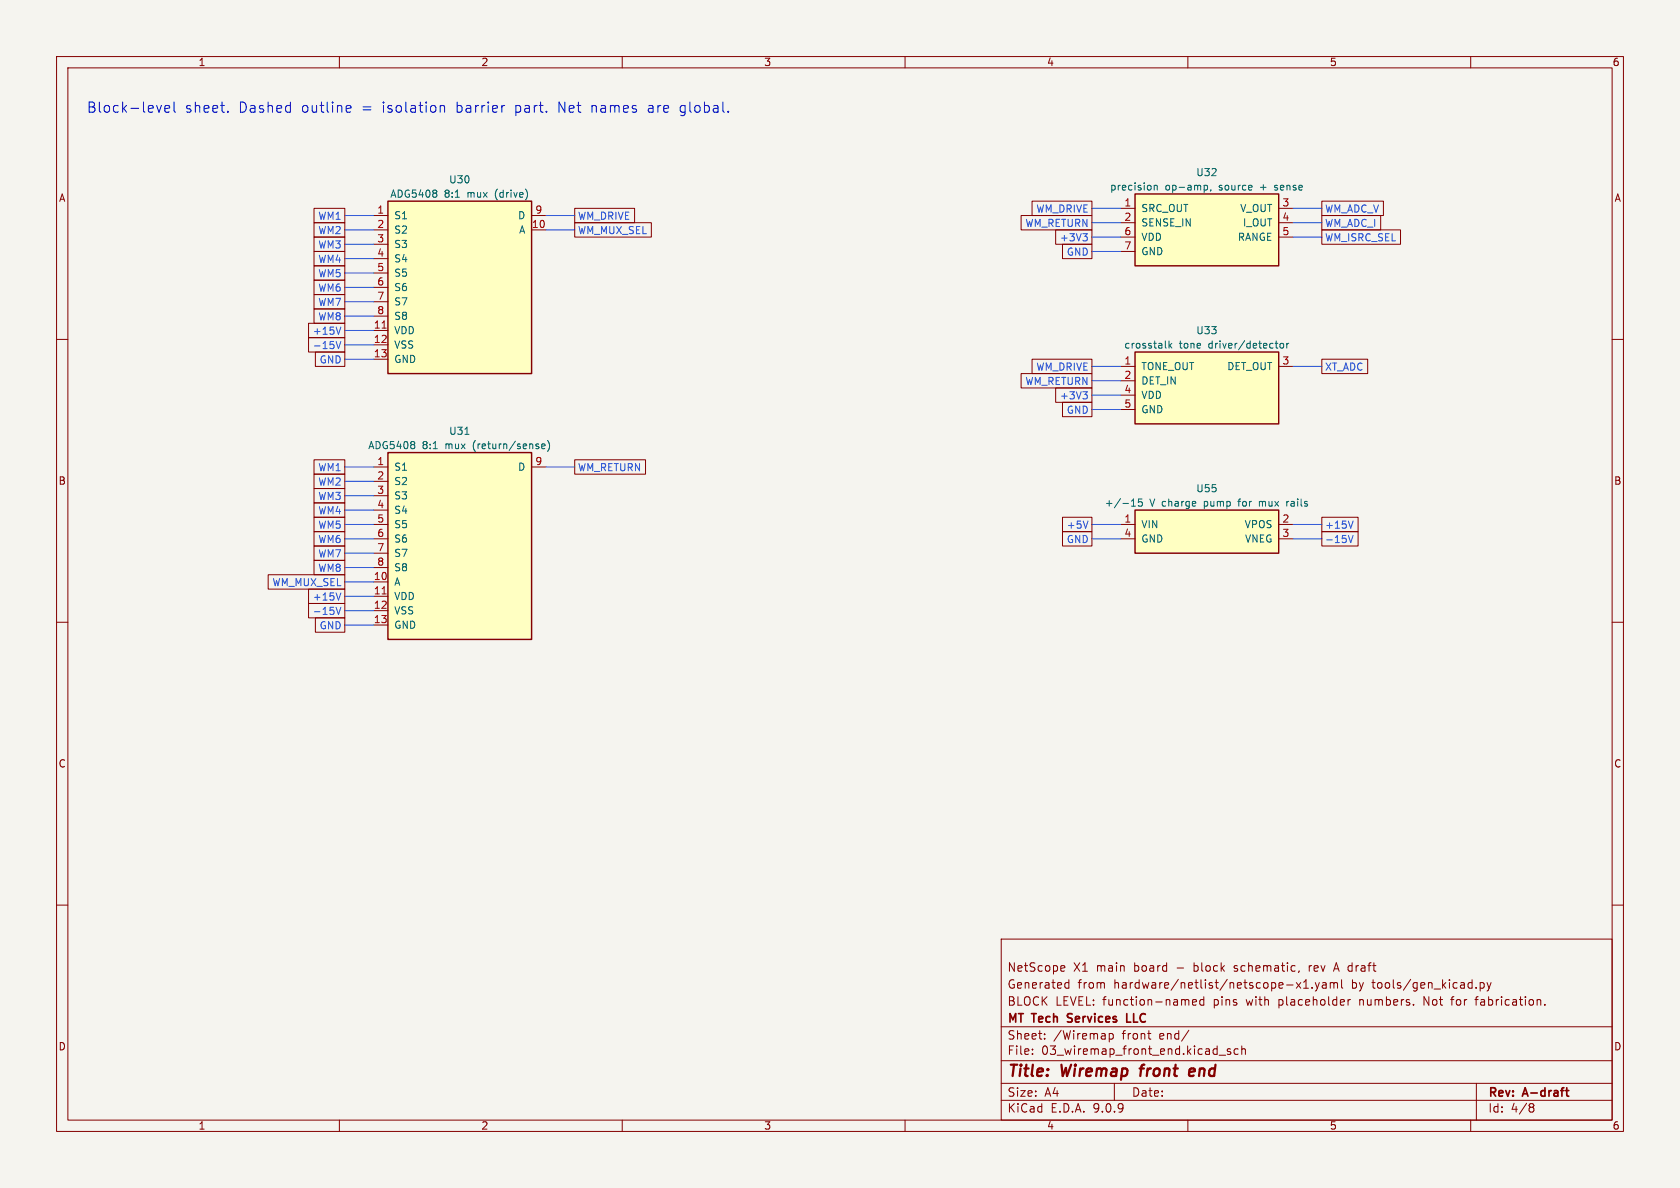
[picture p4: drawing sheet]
<svg xmlns="http://www.w3.org/2000/svg" width="297mm" height="210mm" viewBox="0 0 297 210" stroke-linecap="round" stroke-linejoin="round" font-family="sans-serif">
<path d="M0 0h297v210h-297z" fill="#f5f4ef" stroke="#f5f4ef" stroke-width=".18"/>
<g fill="none" stroke="#840000" stroke-width=".18">
<path d="M10 10h277v190h-277zM12 12h273v186h-273zM60 10v2M110 10v2M160 10v2M210 10v2M260 10v2M10 60h2M285 60h2M10 110h2M285 110h2M10 160h2"/>
<path d="M177 166h108v32h-108zM187.7 170.7l.5 .1v.3l-.7 .1M188.2 171.6l-.5 .1M188.4 174.6h.6M188.4 173.8h.6M189 173.2v1.5M210 176.7l.2 .2v.8M210.8 177.2l.7-.1v-.3l-.5-.1-.2 .2 .1 .7h.6M212.8 176.8l-.4-.1-.3 .3v.4l.1 .2h.6M212.8 176.2v1.5M229.2 173.7l.8 1M229.7 171.6l-.2 .3"/>
<path d="M230 173.7l-.8 1M230.5 174.7h.8M230.5 173.6l.4-.4v1.5M231.5 170.7v1M231.6 170.8l-.1 .2M232 174.6v.1M232.5 173.7l.4 1M232.9 174.7l-.2 .4-.2 .1M233.2 173.7l-.3 1M233.8 173.8h.6l.1 .9M234.5 174.1h-.5a.29 .29 0 0 0-.3 .3 .29 .29 0 0 0 .3 .3l.5-.1M235.2 173.8l.4-.1 .2 .2"/>
<path d="M235.2 173.7v1M235.8 173.9l.2-.2 .4 .1 .1 .9M235.8 173.9v.8M235.9 171.3h.7M236.2 170.2l-.5 1.5M237.2 173.2v1.3l.2 .2M238.3 176.7v1M238.7 176.7l-.2 .1-.2 .2M251.7 177.7v-1.5l.9 1.5M256.5 176.7h.5M256.9 176.2l-.2 .2v1.3M260.7 176.7h.6"/>
<path d="M261 174.6v.1M261.3 176.2l-.3 .2v1.3M261.7 173.8l.4-.1 .3 .3v.4l-.2 .2h-.5M261.7 173.7v1.5M262.9 173.7l.3 1M263.2 174.7l-.1 .4-.2 .1M263.6 173.7l-.4 1M273.1 177.6v.1M285 160h2M60 198v2M110 198v2M160 198v2"/>
<path d="M177 194.5h108M177 191.5h108M177 187.5h108M177 181.5h108M182.5 186.3v.1M182.5 185.5v.1M184.7 183.6v.1M184.7 182.8v.1M196.1 182.7v1.5M196.1 182.8l.4-.1 .3 .3v.4l-.1 .2h-.6M197 191.5v3M202.9 182.7h.6"/>
<path d="M203.3 183.7h.2M210 198v2M210.2 182.1l-1.3 2M215.5 186.5h1.2M217.5 185.5l-.3-.1-.2 .2v.2l.5 .2v.3h-.5M218.9 185.5l-.4-.1-.3 .3v.4l.1 .2h.6M219.5 185.5l.2-.1 .4 .1 .1 .9M219.5 184.9v1.5M260 198v2M261 191.5v6.5M270.6 195.1l.4 .1 .2 .2-.3 .3M270.6 195.7h.3"/>
<path d="M270.9 195.7l.2 .2 .1 .4-.2 .2-.4 .1"/>
</g>
<path d="M188.8 179.3v.5M199.2 179.2v1.5h.7M188.7 180.6l.2 .1M276.8 192.8h.5M277 192.3v1.3l.3 .2" fill="none" stroke="#840000" stroke-width=".3"/>
<path d="M201.5 188.9h.7M201.8 188.5l-.2 1.7M211.2 189l-.2-.1-.6 .1-.2 .9 .2 .3 .6-.1M211.2 189.4l-1 .1" fill="none" stroke="#840000" stroke-width=".4"/>
<path d="M200.7 90.2h25.4v7.6h-25.4z" fill="#ffffc2"/>
<path d="M200.7 90.2h25.4v7.6h-25.4z" fill="none" stroke="#840000" stroke-width=".25"/>
<path d="M198.1 92.7h2.6M198.1 95.3h2.6M226.1 92.7h2.5M226.1 95.3h2.5" fill="none" stroke="#840000" stroke-width=".18"/>
<path d="M200 89.5h.8M200 88.6l.4-.4v1.3M201.9 88.2h-.6l-.1 .6 .2-.1 .4 .1 .2 .1-.1 .5-.2 .1-.5-.1M222.6 88.6v.9M222.8 88.6l-.2 .2M227.5 88.6v.9M227.8 88.6l-.3 .3" fill="none" stroke="#006464" stroke-width=".18"/>
<path d="M68.6 80h25.4v33h-25.4z" fill="#ffffc2"/>
<path d="M68.6 80h25.4v33h-25.4z" fill="none" stroke="#840000" stroke-width=".25"/>
<g fill="none" stroke="#840000" stroke-width=".18">
<path d="M66 82.6h2.6M66 85.1h2.6M66 87.6h2.6M66 90.2h2.6M66 92.7h2.6M66 95.3h2.6M66 97.8h2.6M94 82.6h2.5M66 100.3h2.6M66 102.9h2.6M66 105.4h2.6M66 108h2.6"/>
<path d="M66 110.5h2.6"/>
</g>
<path d="M67.6 105h.7" fill="none" stroke="#a90000" stroke-width=".18"/>
<path d="M73.3 78.2v.3M73.3 78.7v.5M82.2 76.8h.7M95.8 78.9l.6-.1-.1-.3h-.4l-.1 .2v.6h.5M96.8 77.9a1.46 1.46 0 0 1 0 1.9" fill="none" stroke="#006464" stroke-width=".18"/>
<path d="M68.6 35.6h25.4v30.4h-25.4z" fill="#ffffc2"/>
<path d="M68.6 35.6h25.4v30.4h-25.4z" fill="none" stroke="#840000" stroke-width=".25"/>
<g fill="none" stroke="#840000" stroke-width=".18">
<path d="M66 38.1h2.6M94 38.1h2.5M66 40.6h2.6M66 43.2h2.6M66 45.7h2.6M66 48.3h2.6M66 50.8h2.6M66 53.3h2.6M66 55.9h2.6M66 58.4h2.6M94 40.6h2.5M66 61h2.6"/>
<path d="M66 63.5h2.6"/>
</g>
<path d="M67.6 58h.7" fill="none" stroke="#a90000" stroke-width=".18"/>
<path d="M77.2 33.7v.3M77.2 34.3v.4" fill="none" stroke="#006464" stroke-width=".18"/>
<path d="M200.7 62.2h25.4v12.7h-25.4z" fill="#ffffc2"/>
<path d="M200.7 62.2h25.4v12.7h-25.4z" fill="none" stroke="#840000" stroke-width=".25"/>
<path d="M198.1 64.8h2.6M198.1 67.3h2.6M198.1 69.9h2.6M198.1 72.4h2.6M226.1 64.8h2.5" fill="none" stroke="#840000" stroke-width=".18"/>
<path d="M206.7 60.3v1.2M206.8 61.1l.4 .4M207.2 60.7l-.5 .5M225.4 60.7h.5M225.7 61.5h.2M226.3 60.8l.2-.1 .4 .1v.5l-.1 .2h-.3l-.2-.1zM227.5 60.7v.8M227.8 60.7l-.3 .2" fill="none" stroke="#006464" stroke-width=".18"/>
<path d="M200.7 34.3h25.4v12.7h-25.4z" fill="#ffffc2"/>
<path d="M200.7 34.3h25.4v12.7h-25.4z" fill="none" stroke="#840000" stroke-width=".25"/>
<g fill="none" stroke="#840000" stroke-width=".18">
<path d="M55.5 39.4h5.5v2.5h-5.5zM55.5 36.8h5.5v2.6h-5.5zM101.6 39.4h13.6v2.5h-13.6zM101.6 36.8h10.6v2.6h-10.6zM180.5 38.1h12.5v2.5h-12.5zM182.5 35.6h10.5v2.5h-10.5zM198.1 36.8h2.6M198.1 39.4h2.6M226.1 36.8h2.5M226.1 39.4h2.5M233.7 35.6h10.9v2.5h-10.9zM233.7 38.1h10.4v2.5h-10.4z"/>
<path d="M54.5 57.1h6.5v2.6h-6.5zM54.5 59.7h6.5v2.5h-6.5zM55.5 41.9h5.5v2.6h-5.5zM55.5 44.4h5.5v2.6h-5.5zM55.5 47h5.5v2.5h-5.5zM55.5 49.5h5.5v2.6h-5.5zM55.5 52.1h5.5v2.5h-5.5zM55.5 54.6h5.5v2.6h-5.5zM186.6 40.6h6.4v2.6h-6.4zM187.8 43.2h5.2v2.5h-5.2zM198.1 41.9h2.6M198.1 44.5h2.6"/>
<path d="M226.1 41.9h2.5M233.7 40.6h13.9v2.6h-13.9zM55.8 62.2h5.2v2.6h-5.2zM180.5 66h12.5v2.6h-12.5zM182.5 63.5h10.5v2.5h-10.5zM186.6 68.6h6.4v2.5h-6.4zM187.8 71.1h5.2v2.6h-5.2zM233.7 63.5h8.1v2.5h-8.1zM55.5 96.5h5.5v2.6h-5.5zM55.5 99.1h5.5v2.5h-5.5zM55.5 94h5.5v2.5h-5.5zM55.5 91.4h5.5v2.6h-5.5z"/>
<path d="M55.5 88.9h5.5v2.5h-5.5zM55.5 86.4h5.5v2.5h-5.5zM55.5 83.8h5.5v2.6h-5.5zM55.5 81.3h5.5v2.5h-5.5zM101.6 81.3h12.5v2.5h-12.5zM187.8 91.4h5.2v2.6h-5.2zM187.8 94h5.2v2.5h-5.2zM233.7 94h6.4v2.5h-6.4zM233.7 91.4h6.4v2.6h-6.4zM47.4 101.6h13.6v2.5h-13.6zM54.5 106.7h6.5v2.5h-6.5zM54.5 104.1h6.5v2.6h-6.5z"/>
<path d="M55.8 109.2h5.2v2.6h-5.2z"/>
</g>
<path d="M204 32.8v.8M204 32.9l.2-.1h.3l.1 .8M212.9 32.8h.3l.3 .2-.1 .5h-.5M214.1 33.5l-.1 .3" fill="none" stroke="#006464" stroke-width=".18"/>
<g fill="none" stroke="#1d4ed8" stroke-width=".18">
<path d="M61 38.1h5M96.5 38.1h5.1M193 39.4h5.1M193 36.8h5.1M228.6 39.4h5.1M228.6 36.8h5.1M60.3 57.8l-.5 1.3M61 40.6h5M61 53.3h5M61 50.8h5M61 48.3h5M61 45.7h5"/>
<path d="M61 55.9h5M61 43.2h5M61 58.4h5M96.5 40.6h5.1M191.4 41.3h.8l-.4 .5M192 41.8l.2 .2v.3l-.2 .3M193 44.5h5.1M193 41.9h5.1M228.6 41.9h5.1M59.4 60.4l.4 1.2 .5-1.2M61 63.5h5M61 61h5"/>
<path d="M191.4 69.3h.8l-.4 .4M192 69.7l.2 .3v.3l-.2 .2M193 64.8h5.1M193 67.3h5.1M193 69.9h5.1M193 72.4h5.1M228.6 64.8h5.1M61 82.6h5M61 97.8h5M61 95.3h5M61 92.7h5M61 90.2h5"/>
<path d="M61 85.1h5M61 87.6h5M96.5 82.6h5.1M192.3 92.1l-.4 1.3M193 95.3h5.1M193 92.7h5.1M228.6 95.3h5.1M228.6 92.7h5.1M238.4 94.7l.4 1.2 .4-1.2M239.2 92.1l-.4 1.3M59.4 107.4l.4 1.2 .5-1.2M60.3 104.8l-.5 1.3"/>
<path d="M61 110.5h5M61 100.3h5M61 102.9h5M61 105.4h5M61 108h5"/>
</g>
<path d="M27.7 18.6l.4 1.2 .4-1.2M29.1 19.2l.9-.1-.1-.4-.5-.1-.3 .3 .1 .9h.7M30.8 18v1.6l.2 .2M40.3 19.7v.1M61.5 18.6l.5 .1 .1 .4-.9 .1M62 19.8h-.5M77.8 18.8a.45 .45 0 0 1 .8 .1v.9M77.8 18.6v1.2M89.2 18.6l-.3 .1" fill="none" stroke="#0000c2" stroke-width=".18"/>
<g font-size="2.8" fill="#840000">
<text x="178" y="190.9">Title:</text>
<text x="187.7" y="190.9">Wiremap</text>
<text x="202.5" y="190.9">front</text>
<text x="211.9" y="190.9">end</text>
</g>
<g font-size="2.5" fill="#0000c2">
<text x="15.2" y="20.1">Block-level</text>
<text x="32.7" y="20.1">sheet.</text>
<text x="42.2" y="20.1">Dashed</text>
<text x="53.3" y="20.1">outline</text>
<text x="64.1" y="20.1">=</text>
<text x="67.8" y="20.1">isolation</text>
<text x="80.9" y="20.1">barrier</text>
<text x="91.3" y="20.1">part.</text>
<text x="99.1" y="20.1">Net</text>
<text x="105" y="20.1">names</text>
<text x="115.1" y="20.1">are</text>
<text x="120.9" y="20.1">global.</text>
</g>
<g font-size="2.1" fill="#840000">
<text x="178" y="172">NetScope</text>
<text x="189.7" y="172">X1</text>
<text x="193.9" y="172">main</text>
<text x="200.6" y="172">board</text>
<text x="208.3" y="172">-</text>
<text x="211.4" y="172">block</text>
<text x="218.7" y="172">schematic,</text>
<text x="232.1" y="172">rev</text>
<text x="236.8" y="172">A draft</text>
<text x="178" y="178">BLOCK</text>
<text x="178" y="175">Generated</text>
<text x="186.6" y="178">LEVEL: function-named</text>
<text x="190.5" y="175">from</text>
<text x="197" y="175">hardware/netlist/netscope-x1.yaml</text>
<text x="214.7" y="178">pins</text>
<text x="220.6" y="178">with</text>
<text x="226.4" y="178">placeholder</text>
<text x="239.1" y="175">by</text>
<text x="240.9" y="178">numbers.</text>
<text x="242.9" y="175">tools/gen_kicad.py</text>
<text x="252.4" y="178">Not</text>
<text x="257.5" y="178">for</text>
<text x="261.9" y="178">fabrication.</text>
<text x="178" y="184">Sheet:</text>
<text x="178" y="181.2">MT</text>
<text x="182.6" y="181.2">Tech</text>
<text x="186.2" y="184">/Wiremap</text>
<text x="189.4" y="181.2">Services</text>
<text x="198.5" y="184">front</text>
<text x="200.4" y="181.2">LLC</text>
<text x="205.1" y="184">end/</text>
<text x="178" y="186.7">File:</text>
<text x="184.1" y="186.7">03_wiremap_front_end.kicad_sch</text>
<text x="178" y="196.9">KiCad</text>
<text x="178" y="194.1">Size:</text>
<text x="184.7" y="194.1">A4</text>
<text x="185.7" y="196.9">E.D.A.</text>
<text x="193.3" y="196.9">9.0.9</text>
<text x="200" y="194.1">Date:</text>
<text x="263" y="194.3">Rev:</text>
<text x="263" y="196.9">Id:</text>
<text x="267.1" y="196.9">4/8</text>
<text x="269.4" y="194.3">A-draft</text>
</g>
<g font-size="1.8" fill="#840000">
<text x="35" y="11.9">1</text>
<text x="85" y="11.9">2</text>
<text x="135" y="11.9">3</text>
<text x="185" y="11.9">4</text>
<text x="235" y="11.9">5</text>
<text x="285" y="11.9">6</text>
<text x="10.3" y="35.9">A</text>
<text x="285.3" y="35.9">A</text>
<text x="10.3" y="85.9">B</text>
<text x="285.3" y="85.9">B</text>
<text x="10.3" y="135.9">C</text>
<text x="285.3" y="135.9">C</text>
<text x="10.3" y="185.9">D</text>
<text x="285.3" y="185.9">D</text>
<text x="35" y="199.9">1</text>
<text x="85" y="199.9">2</text>
<text x="135" y="199.9">3</text>
<text x="185" y="199.9">4</text>
<text x="235" y="199.9">5</text>
<text x="285" y="199.9">6</text>
</g>
<g font-size="1.8" fill="#006464">
<text x="68.9" y="35.2">ADG5408</text>
<text x="78.5" y="35.2">8:1</text>
<text x="79.3" y="32.6">U30</text>
<text x="82.7" y="35.2">mux</text>
<text x="87.8" y="35.2">(drive)</text>
<text x="196.1" y="33.9">precision</text>
<text x="206" y="33.9">op-amp,</text>
<text x="211.4" y="31.3">U32</text>
<text x="215.6" y="33.9">source</text>
<text x="223.1" y="33.9">+</text>
<text x="225.8" y="33.9">sense</text>
<text x="69.6" y="39">S1</text>
<text x="69.6" y="41.5">S2</text>
<text x="91.5" y="39">D</text>
<text x="91.7" y="41.5">A</text>
<text x="201.7" y="37.7">SRC_OUT</text>
<text x="201.7" y="40.2">SENSE_IN</text>
<text x="219.2" y="37.7">V_OUT</text>
<text x="219.6" y="40.2">I_OUT</text>
<text x="69.6" y="44">S3</text>
<text x="69.6" y="46.6">S4</text>
<text x="201.7" y="42.8">VDD</text>
<text x="201.7" y="45.3">GND</text>
<text x="218.7" y="42.8">RANGE</text>
<text x="69.6" y="49.1">S5</text>
<text x="69.6" y="51.7">S6</text>
<text x="69.6" y="54.2">S7</text>
<text x="69.6" y="56.7">S8</text>
<text x="69.6" y="59.3">VDD</text>
<text x="211.4" y="59.3">U33</text>
<text x="69.6" y="61.8">VSS</text>
<text x="69.6" y="64.4">GND</text>
<text x="198.7" y="61.8">crosstalk</text>
<text x="201.7" y="65.6">TONE_OUT</text>
<text x="208.5" y="61.8">tone</text>
<text x="213.8" y="61.8">driver/detector</text>
<text x="216.9" y="65.6">DET_OUT</text>
<text x="201.7" y="68.2">DET_IN</text>
<text x="201.7" y="70.7">VDD</text>
<text x="79.3" y="77.1">U31</text>
<text x="201.7" y="73.3">GND</text>
<text x="65" y="79.6">ADG5408</text>
<text x="69.6" y="83.4">S1</text>
<text x="74.6" y="79.6">8:1</text>
<text x="78.8" y="79.6">mux</text>
<text x="83.9" y="79.6">(return/sense)</text>
<text x="91.5" y="83.4">D</text>
<text x="69.6" y="86">S2</text>
<text x="69.6" y="88.5">S3</text>
<text x="195.2" y="89.8">+/-15</text>
<text x="203.3" y="89.8">V charge</text>
<text x="211.4" y="87.2">U55</text>
<text x="213.1" y="89.8">pump</text>
<text x="219.4" y="89.8">for</text>
<text x="223.3" y="89.8">mux</text>
<text x="228.3" y="89.8">rails</text>
<text x="69.6" y="91">S4</text>
<text x="69.6" y="93.6">S5</text>
<text x="201.7" y="93.6">VIN</text>
<text x="219.9" y="93.6">VPOS</text>
<text x="69.6" y="96.1">S6</text>
<text x="69.6" y="98.7">S7</text>
<text x="69.6" y="101.2">S8</text>
<text x="201.7" y="96.1">GND</text>
<text x="220" y="96.1">VNEG</text>
<text x="69.6" y="103.7">A</text>
<text x="69.6" y="106.3">VDD</text>
<text x="69.6" y="108.8">VSS</text>
<text x="69.6" y="111.4">GND</text>
</g>
<g font-size="1.8" fill="#1d4ed8">
<text x="56.2" y="41.6">WM2</text>
<text x="56.2" y="39.1">WM1</text>
<text x="102.1" y="41.6">WM_MUX_SEL</text>
<text x="102.1" y="39.1">WM_DRIVE</text>
<text x="181.2" y="40.3">WM_RETURN</text>
<text x="183.1" y="37.8">WM_DRIVE</text>
<text x="234.2" y="37.8">WM_ADC_V</text>
<text x="234.2" y="40.3">WM_ADC_I</text>
<text x="56.2" y="44.1">WM3</text>
<text x="56.2" y="46.7">WM4</text>
<text x="187.3" y="42.9">+3V3</text>
<text x="188.5" y="45.4">GND</text>
<text x="234.2" y="42.9">WM_ISRC_SEL</text>
<text x="56.2" y="49.2">WM5</text>
<text x="56.2" y="51.8">WM6</text>
<text x="55.2" y="59.4">+15V</text>
<text x="56.2" y="54.3">WM7</text>
<text x="56.2" y="56.8">WM8</text>
<text x="55.2" y="61.9">-15V</text>
<text x="56.4" y="64.5">GND</text>
<text x="183.1" y="65.7">WM_DRIVE</text>
<text x="234.2" y="65.7">XT_ADC</text>
<text x="181.2" y="68.3">WM_RETURN</text>
<text x="187.3" y="70.8">+3V3</text>
<text x="188.5" y="73.3">GND</text>
<text x="56.2" y="83.5">WM1</text>
<text x="102.1" y="83.5">WM_RETURN</text>
<text x="56.2" y="88.6">WM3</text>
<text x="56.2" y="86">WM2</text>
<text x="56.2" y="93.7">WM5</text>
<text x="56.2" y="91.1">WM4</text>
<text x="188.5" y="93.7">+5V</text>
<text x="234.2" y="93.7">+15V</text>
<text x="56.2" y="98.7">WM7</text>
<text x="56.2" y="101.3">WM8</text>
<text x="56.2" y="96.2">WM6</text>
<text x="188.5" y="96.2">GND</text>
<text x="234.2" y="96.2">-15V</text>
<text x="48.1" y="103.8">WM_MUX_SEL</text>
<text x="55.2" y="106.4">+15V</text>
<text x="55.2" y="108.9">-15V</text>
<text x="56.4" y="111.4">GND</text>
</g>
<g font-size="1.8" fill="#a90000">
<text x="66.6" y="37.8">1</text>
<text x="66.6" y="40.4">2</text>
<text x="93.9" y="40.4">10</text>
<text x="94.5" y="37.8">9</text>
<text x="198.7" y="36.6">1</text>
<text x="198.7" y="39.1">2</text>
<text x="198.7" y="41.7">6</text>
<text x="226.6" y="36.6">3</text>
<text x="226.6" y="39.1">4</text>
<text x="226.6" y="41.7">5</text>
<text x="66.6" y="42.9">3</text>
<text x="66.6" y="45.5">4</text>
<text x="198.7" y="44.2">7</text>
<text x="66.6" y="48">5</text>
<text x="66.6" y="50.5">6</text>
<text x="66.6" y="53.1">7</text>
<text x="66" y="58.2">11</text>
<text x="66.6" y="55.6">8</text>
<text x="66" y="60.7">12</text>
<text x="66" y="63.2">13</text>
<text x="198.7" y="64.5">1</text>
<text x="226.6" y="64.5">3</text>
<text x="198.7" y="67.1">2</text>
<text x="198.7" y="69.6">4</text>
<text x="198.7" y="72.1">5</text>
<text x="66.6" y="82.3">1</text>
<text x="94.5" y="82.3">9</text>
<text x="66.6" y="84.8">2</text>
<text x="66.6" y="87.4">3</text>
<text x="66.6" y="89.9">4</text>
<text x="66.6" y="92.5">5</text>
<text x="66.6" y="95">6</text>
<text x="198.7" y="92.5">1</text>
<text x="198.7" y="95">4</text>
<text x="226.6" y="92.5">2</text>
<text x="226.6" y="95">3</text>
<text x="66.6" y="97.5">7</text>
<text x="66.6" y="100.1">8</text>
<text x="66" y="102.6">10</text>
<text x="66" y="105.2">11</text>
<text x="66" y="107.7">12</text>
<text x="66" y="110.2">13</text>
</g>
</svg>
